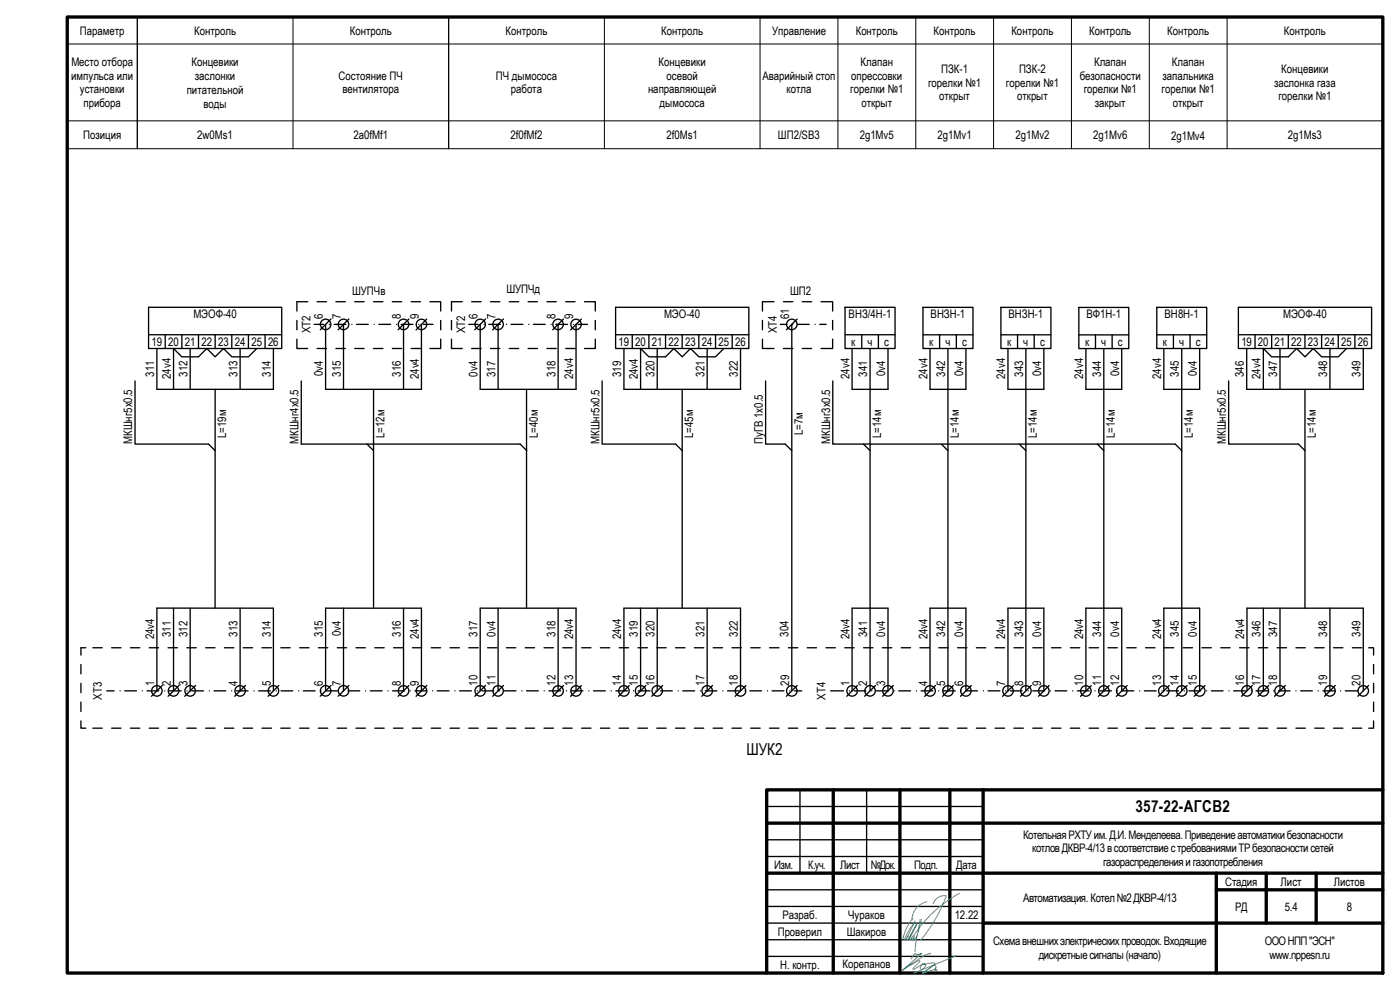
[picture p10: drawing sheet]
<svg xmlns="http://www.w3.org/2000/svg" width="420mm" height="297mm" viewBox="0 0 420 297" stroke-linecap="round" stroke-linejoin="round" font-family="sans-serif">
<g fill="none" stroke="#000" stroke-width=".4">
<path d="M44.6 92.2h39.9v12.4h-39.9zM89.1 96.1v2.9M92.4 90.5h-3.3v2.8M94.3 97.3h2.8M95.2 90.5h2.8M97.7 97.3v19.5h28.8v-19.5M98.9 97.3h.1M99.3 95.7l-3.2 3.3M100.3 97.3h3.5M100.8 90.5h2.8M103.1 97.3v19.5M104.7 95.7l-3.2 3.3"/>
<path d="M105.6 97.3h.1M106.5 90.5h2.8M107 97.3h3.5M112.1 90.5h2.8M112.3 97.3h.1M113.7 97.3h3.5M117.7 90.5h2.9M119 97.3h.1M120.4 97.3h3.5M121.1 97.3v19.5M122.7 95.7l-3.2 3.3M123.4 90.5h2.8"/>
<path d="M125.7 97.3h.1M127.1 97.3h2.8M128.1 95.7l-3.2 3.3M129 90.5h3.3v2.8M132.3 96.1v2.9M135.5 96.1v2.9M138.7 90.5h-3.2v2.8M140.7 97.3h2.8M141.6 90.5h2.8M144.1 97.3v19.5h28.8v-19.5M145.3 97.3h.1M145.7 95.7l-3.2 3.3"/>
<path d="M146.7 97.3h3.5M147.2 90.5h2.8M149.5 97.3v19.5M151.1 95.7l-3.2 3.3M152 97.3h.1M152.8 90.5h2.9M153.4 97.3h3.5M158.5 90.5h2.8M158.7 97.3h.1M160.1 97.3h3.5M164.1 90.5h2.9M165.4 97.3h.1"/>
<path d="M166.8 97.3h3.5M167.5 97.3v19.5M169.1 95.7l-3.2 3.3M169.8 90.5h2.8M172.1 97.3h.1M173.5 97.3h2.8M174.5 95.7l-3.3 3.3M175.4 90.5h3.3v2.8M178.7 96.1v2.9M184.8 92.2h39.9v12.4h-39.9zM228.8 96.1v2.9M232.3 90.5h-3.5v2.8"/>
<path d="M234.2 97.3h1.9M235.1 90.5h2.8M237.6 97.3v110M237.9 97.3h.1M239.2 95.7l-3.2 3.3M239.3 97.3h3.5M240.8 90.5h2.8M244.6 97.3h.1M246 97.3h1.9M246.4 90.5h3.5v2.8M249.9 96.1v2.9M253.6 92.2h15v12.4h-15z"/>
<path d="M277 92.2h15v12.4h-15zM300.4 92.2h15v12.4h-15zM323.8 92.2h15v12.4h-15zM347.2 92.2h15v12.4h-15zM371.7 92.2h39.9v12.4h-39.9zM40.5 114.3v18.9h22.1l2 2M44.6 100.4h39.9M47.1 104.6v12.2h35v-12.2M49.6 100.4v4.2M54.6 100.4v4.2M57.1 104.6v12.2M59.6 100.4v4.2"/>
<path d="M64.6 116.8l-.1 65.7M64.6 100.4v4.2M69.6 100.4v4.2M72.1 104.6v12.2M74.6 100.4v4.2M77.1 104.6l-2.5 2.5h-5l-2.5-2.5-2.5 2.5-2.5-2.5-2.5 2.5h-5l-2.5-2.5v12.2M79.6 100.4v4.2M89.1 101.8v2.8h3.3M90.4 114.3v18.9h65.7l2 2M95.2 104.6h2.8M100.8 104.6h2.8M106.5 104.6h2.8"/>
<path d="M112.1 104.6h2.8M112.1 116.8v65.7M117.7 104.6h2.9M123.4 104.6h2.8M132.3 101.8v2.8h-3.3M135.5 101.8v2.8h3.2M141.6 104.6h2.8M147.2 104.6h2.8M152.8 104.6h2.9M158 116.8v65.7M158.5 104.6h2.8M164.1 104.6h2.9"/>
<path d="M169.8 104.6h2.8M178.7 101.8v2.8h-3.3M180.7 114.3v18.9h22.1l1.9 2M184.8 100.4h39.9M187.3 104.6v12.2h34.9v-12.2M189.7 100.4v4.2M194.7 100.4v4.2M197.2 104.6v12.2M199.7 100.4v4.2M204.7 116.8v65.7M204.7 100.4v4.2M209.7 100.4v4.2"/>
<path d="M212.2 104.6v12.2M214.7 100.4v4.2M217.2 104.6l-2.5 2.5h-4.9l-2.6-2.5-2.4 2.5-2.6-2.5-2.5 2.5h-5l-2.5-2.5v12.2M219.7 100.4v4.2M228.8 101.8v2.8h3.5M229.8 114.3v18.9h5.9l1.9 2M235.1 104.6h2.8M240.8 104.6h2.8M249.9 101.8v2.8h-3.5M249.9 114.3v18.9h102.8l2 2M253.6 100.4h15M255.7 104.6v12.2h10.8v-12.2"/>
<path d="M258.6 100.4v4.2M261.1 104.6v102.7M263.6 100.4v4.2M277 100.5h15M279.1 104.6v12.2h10.8v-12.2M282 100.5v4.1M284.5 104.6v102.7M287 100.5v4.1M300.4 100.5h15M302.5 104.6v12.2h10.8v-12.2M305.4 100.5v4.1M307.9 104.6v102.7"/>
<path d="M310.4 100.5v4.1M323.8 100.5h15M325.9 104.6v12.2h10.7v-12.2M328.8 100.5v4.1M331.3 104.6v102.7M333.8 100.5v4.1M347.2 100.5h15M349.3 104.6v12.2h10.7v-12.2M352.2 100.5v4.1M354.7 104.6v102.7M357.2 100.5v4.1M368.7 114.3v18.9h21l1.9 2"/>
<path d="M371.7 100.4h39.9M374.2 104.6v12.2h34.9v-12.2M376.6 100.4v4.2M381.6 100.4v4.2M384.1 104.6v12.2M386.6 100.4v4.2M391.6 116.8v65.7M391.6 100.4v4.2M396.6 100.4v4.2M399.1 104.6v12.2M401.6 100.4v4.2M404.1 104.6l-2.5 2.5h-4.9l-2.6-2.5-2.5 2.5-2.5-2.5-2.5 2.5h-5l-2.5-2.5v12.2"/>
<path d="M406.6 100.4v4.2M110.1 133.2l2 2M259.1 133.2l2 2M282.5 133.2l2 2M305.9 133.2l2 2M329.3 133.2l2 2M24.3 199.4v2.8M25.7 194.4h-1.4v2.2M27.9 194.4h2.8M33.5 194.4h2.8M39.1 194.4h2.9M44.8 194.4h2.8"/>
<path d="M50.4 194.4h2.8M52.1 182.5v24.8M56.1 194.4h2.8M57.1 182.5v24.8M61.7 194.4h2.8M67.3 194.4h2.9M72.1 182.5v24.8M73 194.4h2.8M78.6 194.4h2.9M84.3 194.4h2.8M89.9 194.4h2.8M95.6 194.4h2.8"/>
<path d="M101.2 194.4h2.8M103.1 182.5v24.8M106.8 194.4h2.9M112.5 194.4h2.8M118.1 194.4h2.8M121.1 182.5v24.8M123.8 194.4h2.8M129.4 194.4h2.8M135.1 194.4h2.8M140.7 194.4h2.8M146.3 194.4h2.9M149.5 182.5v24.8"/>
<path d="M152 194.4h2.8M157.6 194.4h2.8M163.3 194.4h2.8M167.5 182.5v24.8M168.9 194.4h2.8M174.6 194.4h2.8M180.2 194.4h2.8M185.8 194.4h2.8M191.5 194.4h2.8M192.2 182.5v24.8M197.1 194.4h2.8M197.2 182.5v24.8"/>
<path d="M202.7 194.4h2.9M208.4 194.4h2.8M212.2 182.5v24.8M214 194.4h2.9M219.7 194.4h2.8M225.3 194.4h2.8M231 194.4h2.8M236.6 194.4h2.8M242.2 194.4h2.9M247.9 194.4h2.8M253.5 194.4h2.8M259.2 194.4h2.8"/>
<path d="M264.8 194.4h2.8M270.5 194.4h2.8M276.1 194.4h2.8M281.7 194.4h2.9M287.4 194.4h2.8M293 194.4h2.8M298.7 194.4h2.8M304.3 194.4h2.8M310 194.4h2.8M315.6 194.4h2.8M321.2 194.4h2.9M326.9 194.4h2.8"/>
<path d="M332.5 194.4h2.8M338.1 194.4h2.9M343.8 194.4h2.8M349.4 194.4h2.9M355.1 194.4h2.8M360.7 194.4h2.8M366.4 194.4h2.8M372 194.4h2.8M377.6 194.4h2.9M379.1 182.5v24.8M383.3 194.4h2.8M384.1 182.5v24.8"/>
<path d="M388.9 194.4h2.8M394.6 194.4h2.8M399.1 182.5v24.8M400.2 194.4h2.8M405.9 194.4h2.8M410.8 194.4h1.4v2.2M412.2 199.4v2.8M24.3 216.3v2.2h1.4M24.3 205v2.8M24.3 210.7v2.8M27.9 218.5h2.8M32.1 207.3h2.2"/>
<path d="M33.5 218.5h2.8M36 207.3h.1M37.4 207.3h3.6M39.1 218.5h2.9M42.7 207.3h.1M44.1 207.3h3.6M44.8 218.5h2.8M47.1 207.3v-24.8h35v24.8M48.7 205.7l-3.2 3.2M49.4 207.3h.1M50.4 218.5h2.8M50.8 207.3h3.6"/>
<path d="M53.7 205.7l-3.2 3.2M56.1 218.5h2.8M56.1 207.3h.1M57.5 207.3h3.6M58.7 205.7l-3.3 3.2M61.7 218.5h2.8M62.8 207.3h.1M64.2 207.3h3.6M67.3 218.5h2.9M69.5 207.3h.1M70.9 207.3h3.6M73 218.5h2.8"/>
<path d="M73.7 205.7l-3.3 3.2M76.2 207.3h.1M77.6 207.3h3.6M78.6 218.5h2.9M82.9 207.3h.1M83.7 205.7l-3.3 3.2M84.3 218.5h2.8M84.3 207.3h3.6M89.6 207.3h.1M89.9 218.5h2.8M91 207.3h3.6M95.6 218.5h2.8"/>
<path d="M96.3 207.3h.1M97.7 207.3v-24.8h28.8v24.8M97.7 207.3h3.6M99.3 205.7l-3.2 3.2M101.2 218.5h2.8M103 207.3h.1M104.4 207.3h3.6M104.7 205.7l-3.2 3.2M106.8 218.5h2.9M109.7 207.3h.1M111.1 207.3h3.6M112.5 218.5h2.8"/>
<path d="M116.4 207.3h.1M117.8 207.3h3.6M118.1 218.5h2.8M122.7 205.7l-3.2 3.2M123.1 207.3h.1M123.8 218.5h2.8M124.5 207.3h3.6M128.1 205.7l-3.2 3.2M129.4 218.5h2.8M129.8 207.3h.1M131.2 207.3h3.6M135.1 218.5h2.8"/>
<path d="M136.5 207.3h.1M137.9 207.3h3.6M140.7 218.5h2.8M143.2 207.3h.1M144.1 207.3v-24.8h28.8v24.8M144.6 207.3h3.6M145.7 205.7l-3.2 3.2M146.3 218.5h2.9M149.9 207.3h.1M151.1 205.7l-3.2 3.2M151.3 207.3h3.6M152 218.5h2.8"/>
<path d="M156.6 207.3h.1M157.6 218.5h2.8M158 207.3h3.6M163.3 218.5h2.8M163.3 207.3h.1M164.7 207.3h3.6M168.9 218.5h2.8M169.1 205.7l-3.2 3.2M170 207.3h.1M171.4 207.3h3.6M174.5 205.7l-3.3 3.2M174.6 218.5h2.8"/>
<path d="M176.7 207.3h.1M178.1 207.3h3.6M180.2 218.5h2.8M183.4 207.3h.1M184.8 207.3h3.6M185.8 218.5h2.8M187.3 207.3v-24.8h34.9v24.8M188.9 205.7l-3.3 3.2M190.1 207.3h.1M191.5 218.5h2.8M191.5 207.3h3.6M193.9 205.7l-3.3 3.2"/>
<path d="M196.8 207.3h.1M197.1 218.5h2.8M198.2 207.3h3.5M198.8 205.7l-3.2 3.2M202.7 218.5h2.9M203.5 207.3h.1M204.9 207.3h3.6M208.4 218.5h2.8M210.2 207.3h.1M211.6 207.3h3.5M213.8 205.7l-3.2 3.2M214 218.5h2.9"/>
<path d="M216.9 207.3h.1M218.3 207.3h3.6M219.7 218.5h2.8M223.6 207.3h.1M223.8 205.7l-3.2 3.2M225 207.3h3.5M225.3 218.5h2.8M230.3 207.3h.1M231 218.5h2.8M231.7 207.3h3.6M236.6 218.5h2.8M237 207.3h.1"/>
<path d="M238.4 207.3h2.2M239.2 205.7l-3.2 3.2M242.2 218.5h2.9M247.9 218.5h2.8M249.3 207.3h3.9M253.5 218.5h2.8M254.9 207.3h.1M255.7 207.3v-24.8h10.8v24.8M256.3 207.3h3.6M257.3 205.7l-3.2 3.2M259.2 218.5h2.8M261.6 207.3h.1"/>
<path d="M262.7 205.7l-3.2 3.2M263 207.3h3.6M264.8 218.5h2.8M268.1 205.7l-3.2 3.2M268.3 207.3h.1M269.7 207.3h3.6M270.5 218.5h2.8M275 207.3h.1M276.1 218.5h2.8M276.4 207.3h3.6M280.7 205.7l-3.2 3.2M281.7 207.3h.1"/>
<path d="M281.7 218.5h2.9M283.1 207.3h3.6M286.1 205.7l-3.2 3.2M287.4 218.5h2.8M288.4 207.3h.1M289.8 207.3h3.6M289.9 207.3v-24.8h-10.8v24.8M291.5 205.7l-3.2 3.2M293 218.5h2.8M295.1 207.3h.1M296.5 207.3h3.6M298.7 218.5h2.8"/>
<path d="M301.8 207.3h.1M303.2 207.3h3.6M304.1 205.7l-3.2 3.2M304.3 218.5h2.8M308.5 207.3h.1M309.5 205.7l-3.2 3.2M309.9 207.3h3.6M310 218.5h2.8M313.3 207.3v-24.8h-10.8v24.8M314.9 205.7l-3.3 3.2M315.2 207.3h.1M315.6 218.5h2.8"/>
<path d="M316.6 207.3h3.6M321.2 218.5h2.9M321.9 207.3h.1M323.3 207.3h3.6M326.9 218.5h2.8M327.5 205.7l-3.2 3.2M328.6 207.3h.1M330 207.3h3.6M332.5 218.5h2.8M332.9 205.7l-3.3 3.2M335.3 207.3h.1M336.6 207.3v-24.8h-10.7v24.8"/>
<path d="M336.7 207.3h3.6M338.1 218.5h2.9M338.3 205.7l-3.3 3.2M342 207.3h.1M343.4 207.3h3.6M343.8 218.5h2.8M348.7 207.3h.1M349.4 218.5h2.9M350.1 207.3h3.6M350.9 205.7l-3.2 3.2M355.1 218.5h2.8M355.4 207.3h.1"/>
<path d="M356.3 205.7l-3.3 3.2M356.8 207.3h3.6M360 207.3v-24.8h-10.7v24.8M360.7 218.5h2.8M361.6 205.7l-3.2 3.2M362.1 207.3h.1M363.5 207.3h3.6M366.4 218.5h2.8M368.8 207.3h.1M370.2 207.3h3.6M372 218.5h2.8M374.2 207.3v-24.8h34.9v24.8"/>
<path d="M375.5 207.3h.1M375.8 205.7l-3.2 3.2M376.9 207.3h3.6M377.6 218.5h2.9M380.8 205.7l-3.3 3.2M382.2 207.3h.1M383.3 218.5h2.8M383.6 207.3h3.6M385.8 205.7l-3.3 3.2M388.9 207.3h.1M388.9 218.5h2.8M390.3 207.3h3.6"/>
<path d="M394.6 218.5h2.8M395.6 207.3h.1M397 207.3h3.6M400.2 218.5h2.8M400.7 205.7l-3.2 3.2M402.3 207.3h.1M403.7 207.3h3.9M405.9 218.5h2.8M410.7 205.7l-3.2 3.2M412.2 216.3v2.2h-1.4M412.2 205v2.8M412.2 210.7v2.8"/>
<path d="M240.1 237v25M250.1 237v55M260.1 237v25M270.1 237v55M285.1 237v55M295.1 237v55M415 237h-184.9v55M230.1 247h184.9M230.1 242h65M230.1 252h65M230.1 257h65M230.1 262h184.9"/>
<path d="M230.1 267h65M230.1 272h65M365 262v30M365 267h50M380 262v15M395 262v15M415 277h-184.9M230.1 287h65M230.1 282h65"/>
<circle cx="97.7" cy="97.3" r="1.58"/>
<circle cx="103.1" cy="97.3" r="1.58"/>
<circle cx="121.1" cy="97.3" r="1.58"/>
<circle cx="126.5" cy="97.3" r="1.57"/>
<circle cx="144.1" cy="97.3" r="1.57"/>
<circle cx="149.5" cy="97.3" r="1.57"/>
<circle cx="167.5" cy="97.3" r="1.57"/>
<circle cx="172.9" cy="97.3" r="1.57"/>
<circle cx="237.6" cy="97.3" r="1.58"/>
<circle cx="47.1" cy="207.3" r="1.57"/>
<circle cx="52.1" cy="207.3" r="1.57"/>
<circle cx="57.1" cy="207.3" r="1.57"/>
<circle cx="72.1" cy="207.3" r="1.57"/>
<circle cx="82.1" cy="207.3" r="1.58"/>
<circle cx="97.7" cy="207.3" r="1.58"/>
<circle cx="103.1" cy="207.3" r="1.58"/>
<circle cx="121.1" cy="207.3" r="1.58"/>
<circle cx="126.5" cy="207.3" r="1.58"/>
<circle cx="144.1" cy="207.3" r="1.57"/>
<circle cx="149.5" cy="207.3" r="1.57"/>
<circle cx="167.5" cy="207.3" r="1.57"/>
<circle cx="172.9" cy="207.3" r="1.57"/>
<circle cx="187.2" cy="207.3" r="1.57"/>
<circle cx="192.2" cy="207.3" r="1.57"/>
<circle cx="197.2" cy="207.3" r="1.57"/>
<circle cx="212.2" cy="207.3" r="1.58"/>
<circle cx="222.2" cy="207.3" r="1.57"/>
<circle cx="237.6" cy="207.3" r="1.58"/>
<circle cx="255.7" cy="207.3" r="1.58"/>
<circle cx="261.1" cy="207.3" r="1.57"/>
<circle cx="266.5" cy="207.3" r="1.57"/>
<circle cx="279.1" cy="207.3" r="1.57"/>
<circle cx="284.5" cy="207.3" r="1.58"/>
<circle cx="289.9" cy="207.3" r="1.57"/>
<circle cx="302.5" cy="207.3" r="1.57"/>
<circle cx="307.9" cy="207.3" r="1.58"/>
<circle cx="313.3" cy="207.3" r="1.58"/>
<circle cx="325.9" cy="207.3" r="1.57"/>
<circle cx="331.3" cy="207.3" r="1.57"/>
<circle cx="336.7" cy="207.3" r="1.57"/>
<circle cx="349.3" cy="207.3" r="1.57"/>
<circle cx="354.7" cy="207.3" r="1.57"/>
<circle cx="360" cy="207.3" r="1.58"/>
<circle cx="374.2" cy="207.3" r="1.57"/>
<circle cx="379.1" cy="207.3" r="1.57"/>
<circle cx="384.1" cy="207.3" r="1.57"/>
<circle cx="399.1" cy="207.3" r="1.58"/>
<circle cx="409.1" cy="207.3" r="1.58"/>
</g>
<g fill="none" stroke="#000" stroke-width=".3">
<path d="M20.2 13.2h394.8M41.2 5.1v39.5M87.9 5.1v39.5M134.7 5.1v39.5M181.4 5.1v39.5M228.1 5.1v39.5M251.5 5.1v39.5M274.8 5.1v39.5M298.2 5.1v39.5M321.6 5.1v39.5M344.9 5.1v39.5M368.3 5.1v39.5"/>
<path d="M415 5.1v39.5h-394.8M20.2 36.3h394.8"/>
</g>
<g fill="none" stroke="#3dad99" stroke-width=".3">
<path d="M274 275.5a13 13 0 0 0-3 6.4M274.2 277.2a15 15 0 0 0-2.7 4.8M274.6 276.3l-2.7 5.6M275.6 279.6l-.7 2.9-.3 3M276.1 275.9l-.5 3.7M276.5 275.8l-.9 3.8M278.2 270.6a5.6 5.6 0 0 0-4.5 5.5M280.1 271.1a3.5 3.5 0 0 1 3.9-2.3 42.7 42.7 0 0 1-7.7 13.2M288 268a38.6 38.6 0 0 0-13.8 12.8M271.9 290.3l4-2.1 .1 .4-2 2.2h.3l2.1-1.3-.2 1 .1 .3 .3 .1 .8-.5a.66 .66 0 0 0 .4-1 .66 .66 0 0 0-1.1 0l3.4-.5h.5v.3l-3.7 2.8M272.2 281l.5 .1 .2 .6M272.9 281.9l2.3-4.7-2.8 4.8"/>
<path d="M273.6 281.6l-.2 .4M274 280.8a.64 .64 0 0 1 .2 .7 .64 .64 0 0 1-.6 .4zM274.1 281.6l-.7 .4M274.3 281l-.1 1.1M275.3 280.4l-.7 1.7M277 292l3.2-2.3a.46 .46 0 0 1 .5 0 .46 .46 0 0 1 .2 .6l-.3 .6 .3 .4a.26 .26 0 0 0 .3-.3 .26 .26 0 0 0-.4-.2l-4 1.2M279.3 286.2l-1.9 .5-6.5 4.4 5.7-5.1a1.59 1.59 0 0 1-2 .1l-1.2 1.6M287 286.8l-12.8 5.2"/>
</g>
<g fill="none" stroke="#000" stroke-width="1">
<path d="M20.2 5.1h394.8v286.9h-394.8zM250.1 237v55M270.1 237v55M285.1 237v55M295.1 237v55M415 237h-184.9v55M230.1 247h184.9M230.1 262h184.9M295.1 277h119.9M365 262v30M365 267h50M380 262v15"/>
<path d="M395 262v15"/>
</g>
<g font-size="4.9">
<text x="224" y="226.4">ШУК2</text>
<text x="340.8" y="243.7">357-22-АГСВ2</text>
</g>
<g font-size="3.5">
<text x="24" y="10.4">Параметр</text>
<text x="58.3" y="10.4">Контроль</text>
<text x="105" y="10.4">Контроль</text>
<text x="151.7" y="10.4">Контроль</text>
<text x="198.5" y="10.4">Контроль</text>
<text x="231.7" y="10.4">Управление</text>
<text x="256.8" y="10.4">Контроль</text>
<text x="280.2" y="10.4">Контроль</text>
<text x="303.5" y="10.4">Контроль</text>
<text x="326.9" y="10.4">Контроль</text>
<text x="350.3" y="10.4">Контроль</text>
<text x="385.3" y="10.4">Контроль</text>
<text x="21.4" y="23.9">импульса или</text>
<text x="21.4" y="19.8">Место отбора</text>
<text x="57.5" y="19.9">Концевики</text>
<text x="101.6" y="23.9">Состояние ПЧ</text>
<text x="148.8" y="23.9">ПЧ дымососа</text>
<text x="197.6" y="19.8">Концевики</text>
<text x="200.1" y="23.9">осевой</text>
<text x="228.8" y="23.9">Аварийный стоп</text>
<text x="255.5" y="23.9">опрессовки</text>
<text x="258.3" y="19.8">Клапан</text>
<text x="282.5" y="21.9">ПЗК-1</text>
<text x="305.8" y="21.9">ПЗК-2</text>
<text x="324" y="23.9">безопасности</text>
<text x="328.3" y="19.8">Клапан</text>
<text x="348.9" y="23.9">запальника</text>
<text x="351.7" y="19.8">Клапан</text>
<text x="384.5" y="21.9">Концевики</text>
<text x="24" y="28">установки</text>
<text x="56" y="28.2">питательной</text>
<text x="58.5" y="24">заслонки</text>
<text x="102.8" y="28">вентилятора</text>
<text x="153.3" y="28">работа</text>
<text x="194.5" y="28">направляющей</text>
<text x="236" y="28">котла</text>
<text x="255.2" y="28">горелки №1</text>
<text x="278.5" y="26">горелки №1</text>
<text x="301.9" y="26">горелки №1</text>
<text x="325.3" y="28">горелки №1</text>
<text x="348.6" y="28">горелки №1</text>
<text x="382.4" y="26">заслонка газа</text>
<text x="25.1" y="32.2">прибора</text>
<text x="61.1" y="32.3">воды</text>
<text x="198" y="32.2">дымососа</text>
<text x="258.5" y="32.2">открыт</text>
<text x="281.9" y="30.1">открыт</text>
<text x="305.2" y="30.1">открыт</text>
<text x="328.6" y="32.2">закрыт</text>
<text x="352" y="32.2">открыт</text>
<text x="383.7" y="30.1">горелки №1</text>
<text x="24.9" y="41.7">Позиция</text>
<text x="59.2" y="41.7">2w0Ms1</text>
<text x="106.1" y="41.7">2a0fMf1</text>
<text x="153.2" y="41.7">2f0fMf2</text>
<text x="200" y="41.7">2f0Ms1</text>
<text x="233.5" y="41.7">ШП2/SB3</text>
<text x="258" y="41.7">2g1Mv5</text>
<text x="281.4" y="41.7">2g1Mv1</text>
<text x="304.7" y="41.7">2g1Mv2</text>
<text x="328.1" y="41.7">2g1Mv6</text>
<text x="386.5" y="41.7">2g1Ms3</text>
<text x="351.5" y="42.1">2g1Mv4</text>
<text x="105.7" y="88.5">ШУПЧв</text>
<text x="152" y="88.1">ШУПЧд</text>
<text x="237.1" y="88.5">ШП2</text>
<text x="58" y="95.5">МЭОФ-40</text>
<text x="96.9" y="95.7" transform="rotate(-90 96.9 95.7)">6</text>
<text x="102.3" y="95.7" transform="rotate(-90 102.3 95.7)">7</text>
<text x="120.3" y="95.7" transform="rotate(-90 120.3 95.7)">8</text>
<text x="125.7" y="95.8" transform="rotate(-90 125.7 95.8)">9</text>
<text x="143.3" y="95.7" transform="rotate(-90 143.3 95.7)">6</text>
<text x="148.7" y="95.7" transform="rotate(-90 148.7 95.7)">7</text>
<text x="166.7" y="95.7" transform="rotate(-90 166.7 95.7)">8</text>
<text x="172.1" y="95.8" transform="rotate(-90 172.1 95.8)">9</text>
<text x="199.3" y="95.5">МЭО-40</text>
<text x="236.8" y="95.7" transform="rotate(-90 236.8 95.7)">61</text>
<text x="254.7" y="95.5">ВНЗ/4Н-1</text>
<text x="279.3" y="95.5">ВНЗН-1</text>
<text x="302.7" y="95.5">ВНЗН-1</text>
<text x="326.1" y="95.5">ВФ1Н-1</text>
<text x="349.5" y="95.5">ВН8Н-1</text>
<text x="385.1" y="95.5">МЭОФ-40</text>
<text x="93.2" y="100" transform="rotate(-90 93.2 100)">XT2</text>
<text x="139.6" y="100" transform="rotate(-90 139.6 100)">XT2</text>
<text x="233.1" y="100" transform="rotate(-90 233.1 100)">XT4</text>
<text x="45.5" y="103.7">19 20 21 22</text>
<text x="65.5" y="103.7">23 24 25 26</text>
<text x="185.6" y="103.7">19 20 21 22</text>
<text x="205.6" y="103.7">23 24 25 26</text>
<text x="255.5" y="103.7">к</text>
<text x="260.4" y="103.7">ч</text>
<text x="265.4" y="103.7">с</text>
<text x="278.9" y="103.8">к</text>
<text x="283.7" y="103.8">ч</text>
<text x="288.8" y="103.8">с</text>
<text x="302.2" y="103.8">к</text>
<text x="307.1" y="103.8">ч</text>
<text x="312.2" y="103.8">с</text>
<text x="325.6" y="103.8">к</text>
<text x="330.5" y="103.8">ч</text>
<text x="335.5" y="103.8">с</text>
<text x="349" y="103.8">к</text>
<text x="353.9" y="103.8">ч</text>
<text x="358.9" y="103.8">с</text>
<text x="372.5" y="103.7">19 20 21 22</text>
<text x="392.5" y="103.7">23 24 25 26</text>
<text x="46.3" y="113" transform="rotate(-90 46.3 113)">311</text>
<text x="51.3" y="113.7" transform="rotate(-90 51.3 113.7)">24v4</text>
<text x="56.2" y="113" transform="rotate(-90 56.2 113)">312</text>
<text x="71.2" y="113" transform="rotate(-90 71.2 113)">313</text>
<text x="81.2" y="113" transform="rotate(-90 81.2 113)">314</text>
<text x="96.9" y="112.9" transform="rotate(-90 96.9 112.9)">0v4</text>
<text x="102.3" y="113" transform="rotate(-90 102.3 113)">315</text>
<text x="120.3" y="113" transform="rotate(-90 120.3 113)">316</text>
<text x="125.7" y="113.7" transform="rotate(-90 125.7 113.7)">24v4</text>
<text x="143.3" y="113" transform="rotate(-90 143.3 113)">0v4</text>
<text x="148.7" y="113.1" transform="rotate(-90 148.7 113.1)">317</text>
<text x="166.7" y="113" transform="rotate(-90 166.7 113)">318</text>
<text x="172.1" y="113.7" transform="rotate(-90 172.1 113.7)">24v4</text>
<text x="186.4" y="113.1" transform="rotate(-90 186.4 113.1)">319</text>
<text x="191.4" y="113.8" transform="rotate(-90 191.4 113.8)">24v4</text>
<text x="196.4" y="113" transform="rotate(-90 196.4 113)">320</text>
<text x="211.4" y="113" transform="rotate(-90 211.4 113)">321</text>
<text x="221.4" y="113" transform="rotate(-90 221.4 113)">322</text>
<text x="254.9" y="113.7" transform="rotate(-90 254.9 113.7)">24v4</text>
<text x="260.3" y="113" transform="rotate(-90 260.3 113)">341</text>
<text x="265.7" y="112.9" transform="rotate(-90 265.7 112.9)">0v4</text>
<text x="278.3" y="113.7" transform="rotate(-90 278.3 113.7)">24v4</text>
<text x="283.7" y="113" transform="rotate(-90 283.7 113)">342</text>
<text x="289.1" y="112.9" transform="rotate(-90 289.1 112.9)">0v4</text>
<text x="301.7" y="113.7" transform="rotate(-90 301.7 113.7)">24v4</text>
<text x="307.1" y="113" transform="rotate(-90 307.1 113)">343</text>
<text x="312.5" y="112.9" transform="rotate(-90 312.5 112.9)">0v4</text>
<text x="325.1" y="113.7" transform="rotate(-90 325.1 113.7)">24v4</text>
<text x="330.5" y="113" transform="rotate(-90 330.5 113)">344</text>
<text x="335.8" y="112.9" transform="rotate(-90 335.8 112.9)">0v4</text>
<text x="348.5" y="113.7" transform="rotate(-90 348.5 113.7)">24v4</text>
<text x="353.8" y="113" transform="rotate(-90 353.8 113)">345</text>
<text x="359.2" y="112.9" transform="rotate(-90 359.2 112.9)">0v4</text>
<text x="373.3" y="113.1" transform="rotate(-90 373.3 113.1)">346</text>
<text x="378.3" y="113.7" transform="rotate(-90 378.3 113.7)">24v4</text>
<text x="383.3" y="113" transform="rotate(-90 383.3 113)">347</text>
<text x="398.3" y="113" transform="rotate(-90 398.3 113)">348</text>
<text x="408.3" y="113" transform="rotate(-90 408.3 113)">349</text>
<text x="67.8" y="131.4" transform="rotate(-90 67.8 131.4)">L=19м</text>
<text x="115.4" y="131.4" transform="rotate(-90 115.4 131.4)">L=12м</text>
<text x="161.4" y="131.4" transform="rotate(-90 161.4 131.4)">L=40м</text>
<text x="208" y="131.4" transform="rotate(-90 208 131.4)">L=45м</text>
<text x="240.9" y="130.6" transform="rotate(-90 240.9 130.6)">L=7м</text>
<text x="264.4" y="131.4" transform="rotate(-90 264.4 131.4)">L=14м</text>
<text x="287.8" y="131.4" transform="rotate(-90 287.8 131.4)">L=14м</text>
<text x="311.2" y="131.4" transform="rotate(-90 311.2 131.4)">L=14м</text>
<text x="334.6" y="131.4" transform="rotate(-90 334.6 131.4)">L=14м</text>
<text x="358" y="131.4" transform="rotate(-90 358 131.4)">L=14м</text>
<text x="394.9" y="131.4" transform="rotate(-90 394.9 131.4)">L=14м</text>
<text x="39.7" y="133.2" transform="rotate(-90 39.7 133.2)">МКШнг5х0.5</text>
<text x="89.6" y="133.2" transform="rotate(-90 89.6 133.2)">МКШнг4х0.5</text>
<text x="179.9" y="133.2" transform="rotate(-90 179.9 133.2)">МКШнг5х0.5</text>
<text x="229" y="133.2" transform="rotate(-90 229 133.2)">ПуГВ 1х0.5</text>
<text x="249.1" y="133.2" transform="rotate(-90 249.1 133.2)">МКШнг3х0.5</text>
<text x="367.9" y="133.2" transform="rotate(-90 367.9 133.2)">МКШнг5х0.5</text>
<text x="46.3" y="191.8" transform="rotate(-90 46.3 191.8)">24v4</text>
<text x="51.3" y="191.1" transform="rotate(-90 51.3 191.1)">311</text>
<text x="56.2" y="191.1" transform="rotate(-90 56.2 191.1)">312</text>
<text x="71.2" y="191.1" transform="rotate(-90 71.2 191.1)">313</text>
<text x="81.2" y="191.1" transform="rotate(-90 81.2 191.1)">314</text>
<text x="96.9" y="191.1" transform="rotate(-90 96.9 191.1)">315</text>
<text x="102.3" y="191" transform="rotate(-90 102.3 191)">0v4</text>
<text x="120.3" y="191.1" transform="rotate(-90 120.3 191.1)">316</text>
<text x="125.7" y="191.8" transform="rotate(-90 125.7 191.8)">24v4</text>
<text x="143.3" y="191.1" transform="rotate(-90 143.3 191.1)">317</text>
<text x="148.7" y="191" transform="rotate(-90 148.7 191)">0v4</text>
<text x="166.7" y="191.1" transform="rotate(-90 166.7 191.1)">318</text>
<text x="172.1" y="191.8" transform="rotate(-90 172.1 191.8)">24v4</text>
<text x="186.4" y="191.8" transform="rotate(-90 186.4 191.8)">24v4</text>
<text x="191.4" y="191.1" transform="rotate(-90 191.4 191.1)">319</text>
<text x="196.4" y="191.1" transform="rotate(-90 196.4 191.1)">320</text>
<text x="211.4" y="191.1" transform="rotate(-90 211.4 191.1)">321</text>
<text x="221.4" y="191.1" transform="rotate(-90 221.4 191.1)">322</text>
<text x="236.7" y="191.1" transform="rotate(-90 236.7 191.1)">304</text>
<text x="254.9" y="191.8" transform="rotate(-90 254.9 191.8)">24v4</text>
<text x="260.3" y="191.1" transform="rotate(-90 260.3 191.1)">341</text>
<text x="265.7" y="191" transform="rotate(-90 265.7 191)">0v4</text>
<text x="278.3" y="191.8" transform="rotate(-90 278.3 191.8)">24v4</text>
<text x="283.7" y="191.1" transform="rotate(-90 283.7 191.1)">342</text>
<text x="289.1" y="191" transform="rotate(-90 289.1 191)">0v4</text>
<text x="301.7" y="191.8" transform="rotate(-90 301.7 191.8)">24v4</text>
<text x="307.1" y="191.1" transform="rotate(-90 307.1 191.1)">343</text>
<text x="312.5" y="191" transform="rotate(-90 312.5 191)">0v4</text>
<text x="325.1" y="191.8" transform="rotate(-90 325.1 191.8)">24v4</text>
<text x="330.5" y="191.1" transform="rotate(-90 330.5 191.1)">344</text>
<text x="335.8" y="191" transform="rotate(-90 335.8 191)">0v4</text>
<text x="348.5" y="191.8" transform="rotate(-90 348.5 191.8)">24v4</text>
<text x="353.8" y="191.1" transform="rotate(-90 353.8 191.1)">345</text>
<text x="359.2" y="191" transform="rotate(-90 359.2 191)">0v4</text>
<text x="373.4" y="191.8" transform="rotate(-90 373.4 191.8)">24v4</text>
<text x="378.3" y="191.1" transform="rotate(-90 378.3 191.1)">346</text>
<text x="383.3" y="191.1" transform="rotate(-90 383.3 191.1)">347</text>
<text x="398.3" y="191.1" transform="rotate(-90 398.3 191.1)">348</text>
<text x="408.3" y="191.1" transform="rotate(-90 408.3 191.1)">349</text>
<text x="30.6" y="209.9" transform="rotate(-90 30.6 209.9)">XT3</text>
<text x="46.3" y="205.7" transform="rotate(-90 46.3 205.7)">1</text>
<text x="51.3" y="205.7" transform="rotate(-90 51.3 205.7)">2</text>
<text x="56.2" y="205.7" transform="rotate(-90 56.2 205.7)">3</text>
<text x="71.2" y="205.7" transform="rotate(-90 71.2 205.7)">4</text>
<text x="81.2" y="205.7" transform="rotate(-90 81.2 205.7)">5</text>
<text x="96.9" y="205.7" transform="rotate(-90 96.9 205.7)">6</text>
<text x="102.3" y="205.7" transform="rotate(-90 102.3 205.7)">7</text>
<text x="120.3" y="205.7" transform="rotate(-90 120.3 205.7)">8</text>
<text x="125.7" y="205.7" transform="rotate(-90 125.7 205.7)">9</text>
<text x="143.3" y="205.7" transform="rotate(-90 143.3 205.7)">10</text>
<text x="148.7" y="205.7" transform="rotate(-90 148.7 205.7)">11</text>
<text x="166.7" y="205.7" transform="rotate(-90 166.7 205.7)">12</text>
<text x="172.1" y="205.7" transform="rotate(-90 172.1 205.7)">13</text>
<text x="186.4" y="205.7" transform="rotate(-90 186.4 205.7)">14</text>
<text x="191.4" y="205.7" transform="rotate(-90 191.4 205.7)">15</text>
<text x="196.4" y="205.7" transform="rotate(-90 196.4 205.7)">16</text>
<text x="211.4" y="205.7" transform="rotate(-90 211.4 205.7)">17</text>
<text x="221.4" y="205.7" transform="rotate(-90 221.4 205.7)">18</text>
<text x="236.8" y="205.7" transform="rotate(-90 236.8 205.7)">29</text>
<text x="247.7" y="209.9" transform="rotate(-90 247.7 209.9)">XT4</text>
<text x="254.9" y="205.7" transform="rotate(-90 254.9 205.7)">1</text>
<text x="260.3" y="205.7" transform="rotate(-90 260.3 205.7)">2</text>
<text x="265.7" y="205.7" transform="rotate(-90 265.7 205.7)">3</text>
<text x="278.3" y="205.7" transform="rotate(-90 278.3 205.7)">4</text>
<text x="283.7" y="205.7" transform="rotate(-90 283.7 205.7)">5</text>
<text x="289.1" y="205.7" transform="rotate(-90 289.1 205.7)">6</text>
<text x="301.7" y="205.7" transform="rotate(-90 301.7 205.7)">7</text>
<text x="307.1" y="205.7" transform="rotate(-90 307.1 205.7)">8</text>
<text x="312.5" y="205.7" transform="rotate(-90 312.5 205.7)">9</text>
<text x="325.1" y="205.7" transform="rotate(-90 325.1 205.7)">10</text>
<text x="330.5" y="205.7" transform="rotate(-90 330.5 205.7)">11</text>
<text x="335.8" y="205.7" transform="rotate(-90 335.8 205.7)">12</text>
<text x="348.5" y="205.7" transform="rotate(-90 348.5 205.7)">13</text>
<text x="353.8" y="205.7" transform="rotate(-90 353.8 205.7)">14</text>
<text x="359.2" y="205.7" transform="rotate(-90 359.2 205.7)">15</text>
<text x="373.4" y="205.7" transform="rotate(-90 373.4 205.7)">16</text>
<text x="378.3" y="205.7" transform="rotate(-90 378.3 205.7)">17</text>
<text x="383.3" y="205.7" transform="rotate(-90 383.3 205.7)">18</text>
<text x="398.3" y="205.7" transform="rotate(-90 398.3 205.7)">19</text>
<text x="408.3" y="205.7" transform="rotate(-90 408.3 205.7)">20</text>
<text x="307.1" y="251.6">КотельнаяРХТУим.Д.И.Менделеева.Приведениеавтоматикибезопасности</text>
<text x="309.8" y="255.7">котловДКВР-4/13всоответствиестребованиямиТРбезопасностисетей</text>
<text x="232.4" y="260.7">Изм.</text>
<text x="242.6" y="260.7">К.уч.</text>
<text x="252.2" y="260.7">Лист</text>
<text x="261.4" y="260.7">№Док.</text>
<text x="274.4" y="260.7">Подп.</text>
<text x="287" y="260.7">Дата</text>
<text x="331.1" y="259.8">газораспределенияигазопотребления</text>
<text x="367.7" y="265.7">Стадия</text>
<text x="384.3" y="265.7">Лист</text>
<text x="400.3" y="265.7">Листов</text>
<text x="234.8" y="275.8">Разраб.</text>
<text x="254.6" y="275.7">Чураков</text>
<text x="286.5" y="275.8">12.22</text>
<text x="307" y="270.7">Автоматизация. Котел№2ДКВР-4/13</text>
<text x="370.7" y="273.2">РД</text>
<text x="385.6" y="273.2">5.4</text>
<text x="404.2" y="273.2">8</text>
<text x="233.4" y="280.7">Проверил</text>
<text x="254.1" y="280.7">Шакиров</text>
<text x="298.1" y="283.6">Схемавнешнихэлектрическихпроводок.Входящие</text>
<text x="311.8" y="287.8">дискретныесигналы(начало)</text>
<text x="379.5" y="283.6">ОООНПП&quot;ЭСН&quot;</text>
<text x="380.9" y="287.8">www.nppesn.ru</text>
<text x="234.1" y="290.6">Н. контр.</text>
<text x="252.9" y="290.6">Корепанов</text>
</g>
</svg>
